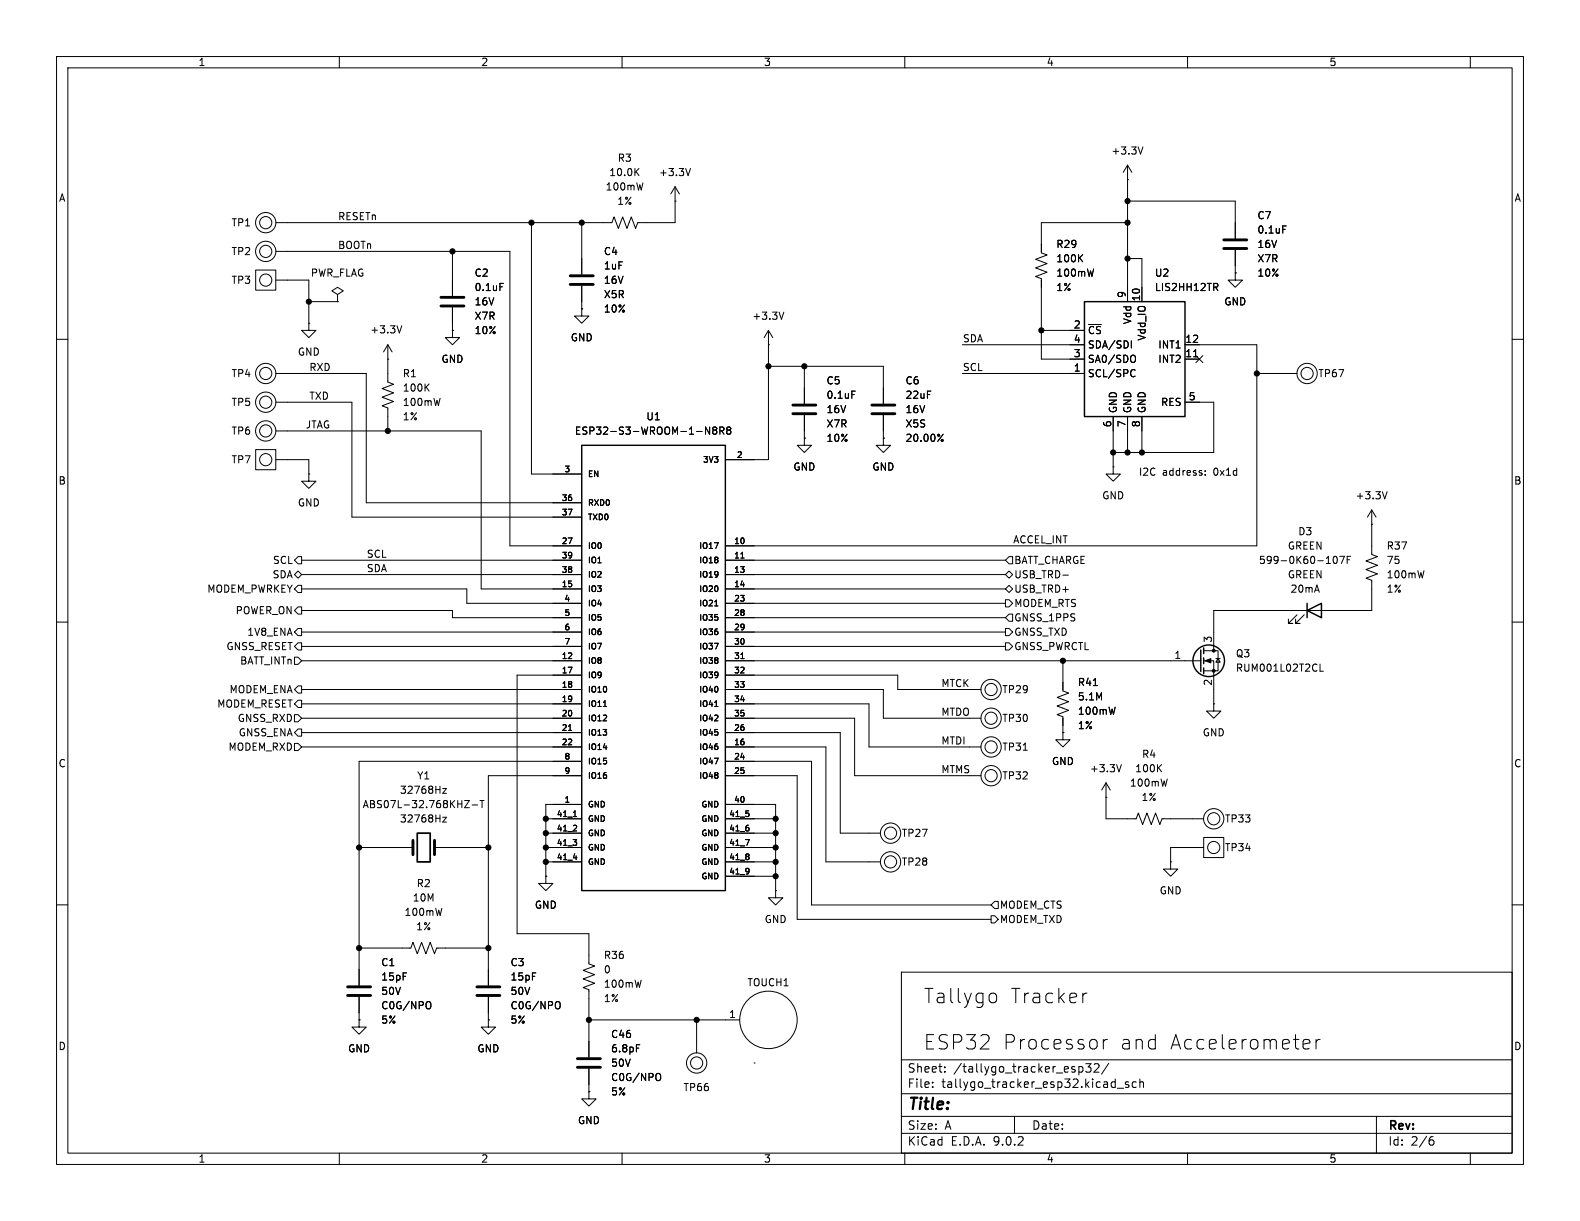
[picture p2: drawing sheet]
<svg xmlns="http://www.w3.org/2000/svg" width="279mm" height="216mm" viewBox="0 0 279 216" stroke-linecap="round" stroke-linejoin="round" font-family="sans-serif">
<g fill="none" stroke="#000" stroke-width=".18">
<path d="M10 10h259.4v195.9h-259.4zM12 12h255.4v191.9h-255.4zM60 10v2M110 10v2M160 10v2M210 10v2M260 10v2M94 39.4v44.4h8.9M102.9 39.4v9.1M112.5 30.3l.5 .8M113 29.8l-.7 .7M113.7 32.3l-.3 1.3"/>
<path d="M119.4 35.6h.1M119.4 33v6.4h-6.6l-.4 1-.8-2-.7 2-.8-2-.8 2-.7-2-.4 1h-59.4M119.4 33l-.8 1.3M119.4 33l.7 1.3M122.1 29.8l-.4 1.3M199.4 31.8h.1M199.4 39.4h-15.3v5.3l1.1 .4-2.1 .7 2.1 .8-2.1 .8 2.1 .7-2.1 .8 1 .4v14.2h7.7M199.4 29.2l-.8 1.3M199.4 29.2l.8 1.3M199.4 29.2v24.1M199.4 35.6h19v6.6M202.1 26l-.4 1.2"/>
<path d="M226.8 39.9h.6M45.2 47.8h3.6v3.5h-3.6zM48.8 44.5h41.4v52h12.7M48.8 49.5h5.8v7.7M54.6 57.2v1.2h1.3l-1.3 1.3-1.3-1.3h1.3M54.6 57.2h.1M54.6 53.3h5.1M59.7 52.1l1-.7-1-.6-1 .6 1 .7v1.2M59.7 53.3h.1M71 57.6l-.4 1.3M80 58.4v1.3h1.3l-1.3 1.3-1.3-1.3h1.3M80 58.4h.1"/>
<path d="M80 44.5v7.8M80 54.4v4M88.4 50.1h.6M102.9 54.6v1.3h1.2l-1.2 1.3-1.3-1.3h1.3M102.9 54.6h.1M102.9 50.5v4.1M135.9 58.4v22.9h-7.6M135.9 58.4l-.8 1.3M135.9 58.4l.8 1.3M138.6 55.2l-.4 1.3M184.1 58.4h7.7M190.9 45.6l.6 .7"/>
<path d="M191.5 45l-.8 .8M193.4 47.6l-.3 1.2M199.4 45.7h2.5v7.6M214.9 50.8l.5 .6M215.1 50.1l.3 .3-.1 .3-.2 .1M218.4 48.3v1.2h1.3l-1.3 1.3-1.2-1.3h1.2M218.4 48.3h.1M218.4 44.2v4.1M10 60h2M45.2 79.5h3.6v3.6h-3.6zM48.8 76.2h36.3v27.9h17.8M48.8 66h16v22.9h38.1"/>
<path d="M48.8 71.1h13.4v20.3h40.7M68.6 61v6.6l1 .3-2 .8 2 .8-2 .7 2 .8-2 .8 1 .3v4.1M68.6 63.5h.1M68.6 61l-.8 1.2M68.6 61l.7 1.2M75.3 68.4l.6 .8M75.9 67.9l-.7 .7M77.8 70.4l-.3 1.3M124.8 75.5l.7 1.3v-1.3M126.3 76.1l-.3-.3 .3-.3h.2l.3 .3-.3 .3M126.3 76.1l-.3 .2 .1 .4 .2 .1 .3-.1 .2-.2v-.2l-.3-.2M126.3 76.1h.2"/>
<path d="M127.3 76.2l.6-.1 .1-.2v-.3l-.7-.1v1.3M127.6 76.2l.4 .6M128.8 76.1l-.3-.3 .3-.3h.2l.2 .3-.2 .3M128.8 76.1h.2M128.8 76.1l-.3 .2 .1 .4 .2 .1 .3-.1 .1-.2v-.2l-.2-.2M135.9 61h.1M135.9 64.8h20.3v6.6M142.2 77.5v1.2h1.3l-1.3 1.3-1.2-1.3h1.2M142.2 77.5h.1M142.2 64.8v6.6M142.2 73.4v4.1M150.6 69.2h.6"/>
<path d="M156.2 77.5v1.2h1.3l-1.3 1.3-1.3-1.3h1.3M156.2 77.5h.1M156.2 73.4v4.1M166.5 77.7h.1l.2 .2-.2 .1h-.1M166.8 76.8l-1 1.2M170.2 66h21.6M170.2 61h21.6M196.8 73.7v8.9M199.4 73.7v6.3M200.1 60.3v1.2M200.4 65.3l.3 .2M200.5 62.8l.1 .1a.81 .81 0 0 1-.1 1.2"/>
<path d="M200.7 66.5l-.3 .1M201.9 73.7v6.3M209.5 61h12.7v35.5h-93.9M209.5 63.5h2.6M209.5 71.1h5.1v8.9h-17.8M211.1 63.1h.7M211.5 62.9l1.2 1.2M212.7 62.9l-1.2 1.2M222.2 66h7.2M267.4 60h2M48.8 81.3h5.8v2.5M52.7 98.4h.6v1.3h-.6l-.6-.6z"/>
<path d="M53.3 99.1h49.6M54.6 83.8v1.3h1.3l-1.3 1.3-1.3-1.3h1.3M54.6 83.8h.1M128.3 99.1h49.5M131 98.7h.6M177.8 99.1l.6-.7h.7v1.3h-.7zM196.8 82.6v1.2h1.3l-1.3 1.3-1.2-1.3h1.2M196.8 82.6h.1M213.1 83.9v.1M213.1 83.3v.1M235.9 98.5l.2-.1a.68 .68 0 0 1 .4 .6 .68 .68 0 0 1-.4 .6l-.2-.1-.1-.3zM236.9 98.4h.8l-.5 1.2"/>
<path d="M238.2 99h.5M238.8 98.4h-.6v1.2M242.6 92.7h.1M242.6 90.2v7.8l1 .4-2 .8 2 .7-2 .8 2 .8-2 .7 1 .4v5.4h-28v7.1M242.6 90.2l-.8 1.2M242.6 90.2l.7 1.2M245.3 86.9l-.4 1.3M10 110h2M52.1 101.6l.6-.6 .6 .6-.6 .6zM52.1 116.2h.6l.6 .6-.6 .7h-.6zM52.7 103.5h.6v1.3h-.6l-.6-.7zM52.7 113.7h.6v1.2h-.6l-.6-.6z"/>
<path d="M52.7 111.1h.6v1.3h-.6l-.6-.6zM52.7 107.3h.6v1.3h-.6l-.6-.6zM53.3 108h26.7v1.2h22.9M53.3 101.6h49.6M53.3 104.1h29.2v2.6h20.4M53.3 111.8h49.6M53.3 114.3h49.6M53.3 116.8h49.6M102.9 119.4h-11.5v45.7h12.7v5.3l1.1 .4-2.1 .8 2.1 .7-2.1 .8 2.1 .8-2.1 .7 1 .4v11.9M126.4 107.1h.6M128.3 101.6h49.5M128.3 104.1h49.5"/>
<path d="M128.3 106.7h49.5M128.3 109.2h49.5M128.3 111.8h49.5M128.3 114.3h49.5M128.3 116.8h84M128.3 119.4h30.4v2.5h14.8M131 116.5h.6M177.8 106h.6l.7 .7-.7 .6h-.6zM177.8 101.6l.6-.6 .7 .6-.7 .6zM177.8 111.1h.6l.7 .7-.7 .6h-.6zM177.8 113.7h.6l.7 .6-.7 .6h-.6zM177.8 104.1l.6-.6 .7 .6-.7 .7z"/>
<path d="M178.4 108.6h.7v1.3h-.7l-.6-.7zM187.9 101.7h1M188 116.8v5.4l1 .4-2.1 .7 2.1 .8-2.1 .7 2.1 .8-2.1 .8 1.1 .3v2.8M212.9 115.1h2.5v3.5h-2.5M212.9 116.8h1.7v7.7M215 116.5h.8M215.4 116.5l.4 .6h-.8zM229.4 108.7l-1.6 1.5h.8h-.8v-.7M230.6 108.7l-1.5 1.5h.8h-.8v-.7M233.4 117.4v1.3h.6M251.8 100.9l-.3 1.3M267.4 110h2"/>
<path d="M52.1 131.4h.6l.6 .7-.6 .6h-.6zM52.1 126.4h.6l.6 .6-.6 .6h-.6zM52.7 123.8h.6v1.3h-.6l-.6-.6zM52.7 121.3h.6v1.3h-.6l-.6-.7zM52.7 128.9h.6v1.3h-.6l-.6-.7zM53.3 121.9h49.6M53.3 124.5h49.6M53.3 127h49.6M53.3 129.5h49.6M53.3 132.1h49.6M78.3 139.4h.7l-.7 .9h.7M100.5 129.2h.6"/>
<path d="M102.9 137.2h-16.5v37M102.9 134.6h-39.4v39.6M106.7 124.9h.6M126.4 124.9h.6M128.3 121.9h27.9v5.1h17.3M128.3 124.5h25.4v7.6h19.8M128.3 127h22.8v10.2h22.4M128.3 129.5h20.3v17.8h7.1M128.3 132.1h17.7v20.3h9.7M128.3 134.6h15.2v25.4h31.8M128.3 137.2h12.7v25.4h34.3M180.9 132.7h.8"/>
<path d="M188 129.5v1.3h1.2l-1.2 1.3-1.3-1.3h1.3M188 129.5h.1M193.3 121.2h.8M195.6 138.4v6.4h5.3l.4-1 .8 2 .7-2 .8 2 .7-2 .8 2 .4-1h7.4M195.6 138.4l-.8 1.3M195.6 138.4l.7 1.3M197.2 125l-.3 1.3M198.3 135.2l-.4 1.3M204.9 135.7l.5 .8M205.4 135.2l-.7 .7M206.4 137.7l-.3 1.3M214.6 124.5v1.2h1.3l-1.3 1.3-1.2-1.3h1.2"/>
<path d="M214.6 124.5h.1M63.5 149.9h9.5M76.8 149.9h9.6M78.3 144.5h.7l-.7 .9h.7M82.2 141.5h.8l-.8 1.3h.8M83.5 142.3h1M84.9 141.5h.7M85.2 141.5v1.3M96.5 154.9v1.3h1.3l-1.3 1.3-1.3-1.3h1.3M96.5 154.9h.1M96.5 149.9h6.4M96.5 144.8h6.4"/>
<path d="M96.5 147.3h6.4M96.5 152.4h6.4M101.3 146.9h.7M101.3 148.5h.7l-.4 .3M101.4 144.4h.6M101.4 151.7h.6M101.9 146v.4M101.9 148.9v.5M102.9 142.2h-6.4v12.7M128.3 149.9h8.9M128.3 142.2h8.9v15.3M128.3 144.8h8.9"/>
<path d="M128.3 147.3h8.9M128.3 152.4h8.9M128.3 154.9h8.9M131.8 148.5h.7l-.4 1M132.4 143.9v.4M132.4 146.4v.4M132.4 151.1v.2M132.4 151.5v.4M132.4 153.6v.7M132.5 154l-.1 .1M137.2 157.5v1.3h1.2l-1.2 1.2-1.3-1.2h1.3M137.2 157.5h.1"/>
<path d="M175.9 159.4h.6v1.3h-.6l-.6-.7zM195.6 141h.1M207 152.4v1.3h1.3l-1.3 1.2-1.3-1.2h1.3M207 152.4h.1M212.9 148.1h3.5v3.5h-3.5zM212.9 149.9h-5.9v2.5M10 160h2M63.5 167.6h9.1l.4-1 .8 2.1 .7-2.1 .8 2.1 .8-2.1 .7 2.1 .4-1.1h9.2M63.5 176.3v4M75.6 177.1a.43 .43 0 0 1 .6 .4v.5a.43 .43 0 0 1-.6 .4M78.1 160.6l-.3 1.3M86.4 176.3v4"/>
<path d="M98.5 177.1a.43 .43 0 0 1 .6 .4v.5a.43 .43 0 0 1-.6 .4M113.4 173.3l-.3 1.3M159.4 171.9h108v32h-108zM175.3 161.9h.6l.6 .7-.6 .6h-.6zM175.4 175.6a.69 .69 0 0 1 .8 .5v.7a.69 .69 0 0 1-.8 .5M192.2 175.6l-.5 .1M267.4 160h2M63.5 180.3v1.3h1.3l-1.3 1.3-1.3-1.3h1.3M63.5 180.3h.1M86.4 180.3v1.3h1.2l-1.2 1.3-1.3-1.3h1.3M86.4 180.3h.1M104.1 193v1.3h1.3l-1.3 1.3-1.2-1.3h1.2"/>
<path d="M104.1 193h.1M104.1 180.3h26.7M104.1 189v4M112.5 184.7h.6M116.3 189.8a.43 .43 0 0 1 .5 .4v.5a.43 .43 0 0 1-.5 .4M123.2 180.3v5.9M133.3 188h.1M159.4 197.4h108M159.4 193.4h108M159.4 187.4h108M164.9 192.1v.2M164.9 191.4v.1"/>
<path d="M167.1 189.4v.2M167.1 188.7v.1M179.4 197.4v3M190.9 188.6h.3l.3 .3-.1 .5-.5 .2M192 188.1h.9l-.5 .6 .5 .1v.6l-.3 .2h-.4l-.2-.2M193.5 188.2l.6-.1 .2 .1 .1 .3-1 1.1h1M195.1 183.8v1.7M195.8 183.8a.65 .65 0 0 0-.7 .5M196.1 188l-1.3 1.9M197.6 192.4h1.1M199.6 191.4l-.4-.1-.2 .2 .1 .2 .5 .2v.3h-.6M200.9 191.4l-.4-.1-.3 .3v.4l.2 .2h.5"/>
<path d="M201.6 191.4l.2-.1 .3 .1 .1 .9M201.6 190.8v1.5M230.5 183.9l.8-.1 .2 .1 .1 .5-1.2 .2M230.5 185.4l.3 .1 .7-.1M232.7 183.8v1.7M233.4 183.8a.65 .65 0 0 0-.7 .5M243.4 197.4v6.5M60 203.9v2M110 203.9v2M159.4 200.4h108M160 203.9v2M210 203.9v2"/>
<path d="M253 201.6h.4l.2 .2-.1 .5-.5 .2M253.4 201l-.4 .1M260 203.9v2"/>
<circle cx="47" cy="39.4" r="1.08"/>
<circle cx="47" cy="39.4" r="1.8"/>
<circle cx="47" cy="44.4" r="1.08"/>
<circle cx="47" cy="49.5" r="1.08"/>
<circle cx="47" cy="44.5" r="1.8"/>
<circle cx="47" cy="76.2" r="1.8"/>
<circle cx="47" cy="66" r="1.8"/>
<circle cx="47" cy="71.1" r="1.8"/>
<circle cx="47" cy="71.1" r="1.08"/>
<circle cx="47" cy="76.2" r="1.08"/>
<circle cx="47" cy="66" r="1.08"/>
<circle cx="231.1" cy="66" r="1.8"/>
<circle cx="231.1" cy="66" r="1.08"/>
<circle cx="47" cy="81.3" r="1.08"/>
<circle cx="175.3" cy="137.2" r="1.8"/>
<circle cx="175.3" cy="132.1" r="1.8"/>
<circle cx="175.3" cy="121.9" r="1.8"/>
<circle cx="175.3" cy="127" r="1.8"/>
<circle cx="175.3" cy="137.2" r="1.08"/>
<circle cx="175.3" cy="132.1" r="1.08"/>
<circle cx="175.3" cy="121.9" r="1.08"/>
<circle cx="175.3" cy="127" r="1.08"/>
<circle cx="157.5" cy="152.4" r="1.8"/>
<circle cx="157.5" cy="147.3" r="1.8"/>
<circle cx="157.5" cy="152.4" r="1.08"/>
<circle cx="157.5" cy="147.3" r="1.08"/>
<circle cx="214.6" cy="144.8" r="1.8"/>
<circle cx="214.6" cy="149.9" r="1.08"/>
<circle cx="214.6" cy="144.8" r="1.08"/>
<circle cx="123.2" cy="188" r="1.8"/>
<circle cx="123.2" cy="188" r="1.08"/>
<circle cx="135.9" cy="180.3" r="5.1"/>
</g>
<g fill="none" stroke="#000" stroke-width=".51">
<path d="M78 52.6h4M78 54.1h4M100.8 48.8h4.1M100.8 50.3h4.1M216.4 42.4h4.1M216.4 43.9h4.1M140.2 71.6h4.1M140.2 73.2h4.1M154.2 71.6h4M154.2 73.2h4M73 148.6v2.5M76.8 148.6v2.5"/>
<path d="M61.5 174.5h4M61.5 176h4M84.3 174.5h4.1M84.3 176h4.1M102.1 187.2h4.1M102.1 188.7h4.1"/>
</g>
<g fill="none" stroke="#000" stroke-width=".25">
<path d="M191.8 53.3h17.7v20.4h-17.7zM102.9 78.7h25.4v78.8h-25.4zM212.3 114.9v3.8M212.9 114.6v1M212.9 116.3v1M212.9 118.1v1M231.1 108l2.6-1.3v2.5zM231.1 106.7v2.5"/>
<circle cx="213.7" cy="116.8" r="2.79"/>
</g>
<path d="M73.8 147.3h2.3v5.1h-2.3z" fill="none" stroke="#000" stroke-width=".3"/>
<g fill="#000" stroke="#000" stroke-width=".18">
<path d="M213.1 116.8l1-.3v.7z"/>
<circle cx="94" cy="39.4" r=".46"/>
<circle cx="102.9" cy="39.4" r=".46"/>
<circle cx="199.4" cy="39.4" r=".46"/>
<circle cx="199.4" cy="35.6" r=".46"/>
<circle cx="54.6" cy="53.3" r=".46"/>
<circle cx="80" cy="44.5" r=".46"/>
<circle cx="184.1" cy="58.4" r=".46"/>
<circle cx="199.4" cy="45.7" r=".46"/>
<circle cx="68.6" cy="76.2" r=".46"/>
<circle cx="135.9" cy="64.8" r=".46"/>
<circle cx="142.2" cy="64.8" r=".46"/>
<circle cx="222.2" cy="66" r=".46"/>
<circle cx="196.8" cy="80" r=".46"/>
<circle cx="199.4" cy="80" r=".46"/>
<circle cx="201.9" cy="80" r=".46"/>
<circle cx="188" cy="116.8" r=".46"/>
<circle cx="214.6" cy="115.1" r=".25"/>
<circle cx="214.6" cy="118.6" r=".25"/>
<circle cx="63.5" cy="149.9" r=".46"/>
<circle cx="86.4" cy="149.9" r=".46"/>
<circle cx="96.5" cy="149.9" r=".46"/>
<circle cx="96.5" cy="147.3" r=".46"/>
<circle cx="96.5" cy="152.4" r=".46"/>
<circle cx="96.5" cy="144.8" r=".46"/>
<circle cx="137.2" cy="152.4" r=".46"/>
<circle cx="137.2" cy="144.8" r=".46"/>
<circle cx="137.2" cy="154.9" r=".46"/>
<circle cx="137.2" cy="149.9" r=".46"/>
<circle cx="137.2" cy="147.3" r=".46"/>
<circle cx="63.5" cy="167.6" r=".46"/>
<circle cx="86.4" cy="167.6" r=".46"/>
<circle cx="104.1" cy="180.3" r=".46"/>
<circle cx="123.2" cy="180.3" r=".46"/>
</g>
<g font-size="3.5">
<text x="163.2" y="177.6">Tallygo</text>
<text x="178.5" y="177.6">Tracker</text>
<text x="163.2" y="185.8">ESP32</text>
<text x="177.2" y="185.8">Processor</text>
<text x="197.8" y="185.8">and</text>
<text x="206.6" y="185.8">Accelerometer</text>
</g>
<text font-size="2.8" x="160.4" y="196.8">Title:</text>
<g font-size="2.1">
<text x="160.4" y="189.9">Sheet:</text>
<text x="168.6" y="189.9">/tallygo_tracker_esp32/</text>
<text x="160.4" y="192.6">File:</text>
<text x="166.5" y="192.6">tallygo_tracker_esp32.kicad_sch</text>
<text x="160.4" y="202.8">KiCad</text>
<text x="160.4" y="200">Size:</text>
<text x="167.1" y="200">A</text>
<text x="168.1" y="202.8">E.D.A.</text>
<text x="175.7" y="202.8">9.0.2</text>
<text x="182.4" y="200">Date:</text>
<text x="245.4" y="200.2">Rev:</text>
<text x="245.4" y="202.8">Id:</text>
<text x="249.5" y="202.8">2/6</text>
</g>
<g font-size="1.8">
<text x="35" y="11.9">1</text>
<text x="85" y="11.9">2</text>
<text x="135" y="11.9">3</text>
<text x="185" y="11.9">4</text>
<text x="235" y="11.9">5</text>
<text x="109.1" y="28.8">R3</text>
<text x="196.4" y="27.5">+3.3V</text>
<text x="10.3" y="35.9">A</text>
<text x="107" y="33.9">100mW</text>
<text x="107.6" y="31.3">10.0K</text>
<text x="116.4" y="31.3">+3.3V</text>
<text x="267.7" y="35.9">A</text>
<text x="40.8" y="40.2">TP1</text>
<text x="59.7" y="39">RESETn</text>
<text x="109.1" y="36.4">1%</text>
<text x="222.3" y="39">C7</text>
<text x="222.3" y="41.5">0.1uF</text>
<text x="40.8" y="45.3">TP2</text>
<text x="59.7" y="44.1">BOOTn</text>
<text x="106.7" y="45.3">C4</text>
<text x="106.7" y="47.9">1uF</text>
<text x="186.7" y="46.6">100K</text>
<text x="186.7" y="44">R29</text>
<text x="222.3" y="44">16V</text>
<text x="222.3" y="46.6">X7R</text>
<text x="40.8" y="50.4">TP3</text>
<text x="54.9" y="49.1">PWR_FLAG</text>
<text x="83.8" y="49.1">C2</text>
<text x="83.8" y="51.7">0.1uF</text>
<text x="106.7" y="50.4">16V</text>
<text x="106.7" y="52.9">X5R</text>
<text x="186.7" y="51.7">1%</text>
<text x="186.7" y="49.1">100mW</text>
<text x="199.1" y="52.8" transform="rotate(-90 199.1 52.8)">9</text>
<text x="201.7" y="53.4" transform="rotate(-90 201.7 53.4)">10</text>
<text x="204.1" y="51.7">LIS2HH12TR</text>
<text x="204.1" y="49.1">U2</text>
<text x="222.3" y="49.1">10%</text>
<text x="65.4" y="59.2">+3.3V</text>
<text x="83.8" y="54.2">16V</text>
<text x="83.8" y="56.7">X7R</text>
<text x="83.8" y="59.3">10%</text>
<text x="106.7" y="55.5">10%</text>
<text x="132.9" y="56.7">+3.3V</text>
<text x="189.8" y="58.2">2</text>
<text x="192.3" y="59.3">~{CS}</text>
<text x="200.3" y="57.4" transform="rotate(-90 200.3 57.4)">Vdd</text>
<text x="216.4" y="54.2">GND</text>
<text x="52.6" y="63.1">GND</text>
<text x="54.6" y="65.7">RXD</text>
<text x="78" y="64.4">GND</text>
<text x="100.8" y="60.6">GND</text>
<text x="170.2" y="60.6">SDA</text>
<text x="170.2" y="65.7">SCL</text>
<text x="189.8" y="60.7">4</text>
<text x="189.8" y="63.2">3</text>
<text x="189.8" y="65.8">1</text>
<text x="192.3" y="61.8">SDA/SDI</text>
<text x="192.3" y="64.4">SA0/SDO</text>
<text x="202.8" y="60.3" transform="rotate(-90 202.8 60.3)">Vdd_IO</text>
<text x="204.7" y="61.8">INT1</text>
<text x="204.7" y="64.4">INT2</text>
<text x="209.5" y="60.7">12</text>
<text x="209.5" y="63.2">11</text>
<text x="40.8" y="66.9">TP4</text>
<text x="40.8" y="72">TP5</text>
<text x="54.6" y="70.8">TXD</text>
<text x="71.1" y="66.9">R1</text>
<text x="71.1" y="69.4">100K</text>
<text x="71.1" y="72">100mW</text>
<text x="146.1" y="68.2">C5</text>
<text x="146.1" y="70.7">0.1uF</text>
<text x="160" y="68.2">C6</text>
<text x="160" y="70.7">22uF</text>
<text x="192.3" y="66.9">SCL/SPC</text>
<text x="205.2" y="72">RES</text>
<text x="210.1" y="70.9">5</text>
<text x="233" y="66.9">TP67</text>
<text x="40.8" y="77.1">TP6</text>
<text x="54" y="75.9">JTAG</text>
<text x="71.1" y="74.5">1%</text>
<text x="101.6" y="77.1">ESP32-S3-WROOM-1-N8R8</text>
<text x="114.2" y="74.5">U1</text>
<text x="146.1" y="73.3">16V</text>
<text x="146.1" y="75.8">X7R</text>
<text x="160" y="75.8">X5S</text>
<text x="160" y="73.3">16V</text>
<text x="196.6" y="75.6" transform="rotate(-90 196.6 75.6)">6</text>
<text x="197.7" y="73.2" transform="rotate(-90 197.7 73.2)">GND</text>
<text x="199.1" y="75.6" transform="rotate(-90 199.1 75.6)">7</text>
<text x="200.3" y="73.2" transform="rotate(-90 200.3 73.2)">GND</text>
<text x="201.7" y="75.6" transform="rotate(-90 201.7 75.6)">8</text>
<text x="202.8" y="73.2" transform="rotate(-90 202.8 73.2)">GND</text>
<text x="40.8" y="82.1">TP7</text>
<text x="140.2" y="83.4">GND</text>
<text x="146.1" y="78.3">10%</text>
<text x="154.2" y="83.4">GND</text>
<text x="160" y="78.3">20.00%</text>
<text x="10.3" y="85.9">B</text>
<text x="52.6" y="89.8">GND</text>
<text x="194.8" y="88.5">GND</text>
<text x="201.3" y="84.2">I2C</text>
<text x="205.6" y="84.2">address:</text>
<text x="214.7" y="84.2">0x1d</text>
<text x="239.6" y="88.5">+3.3V</text>
<text x="267.7" y="85.9">B</text>
<text x="229.5" y="94.8">D3</text>
<text x="48.2" y="99.9">SCL</text>
<text x="64.8" y="101.3">SDA</text>
<text x="64.8" y="98.7">SCL</text>
<text x="179.1" y="96.2">ACCEL_INT</text>
<text x="179.3" y="99.9">BATT_CHARGE</text>
<text x="222.5" y="99.9">599-0K60-107F</text>
<text x="227.6" y="97.4">GREEN</text>
<text x="245.1" y="97.4">R37</text>
<text x="245.1" y="99.9">75</text>
<text x="36.6" y="105">MODEM_PWRKEY</text>
<text x="48.1" y="102.5">SDA</text>
<text x="179.3" y="107.5">MODEM_RTS</text>
<text x="179.3" y="102.5">USB_TRD-</text>
<text x="179.3" y="105">USB_TRD+</text>
<text x="227.6" y="102.5">GREEN</text>
<text x="228.1" y="105">20mA</text>
<text x="245.1" y="105">1%</text>
<text x="245.1" y="102.5">100mW</text>
<text x="41.6" y="108.8">POWER_ON</text>
<text x="43.6" y="112.6">1V8_ENA</text>
<text x="179.3" y="110.1">GNSS_1PPS</text>
<text x="179.3" y="112.6">GNSS_TXD</text>
<text x="214.4" y="113.7" transform="rotate(-90 214.4 113.7)">3</text>
<text x="39.9" y="115.2">GNSS_RESET</text>
<text x="42.4" y="117.7">BATT_INTn</text>
<text x="179.3" y="115.2">GNSS_PWRCTL</text>
<text x="207.6" y="116.6">1</text>
<text x="218.4" y="119">RUM001L02T2CL</text>
<text x="218.4" y="116.4">Q3</text>
<text x="38.3" y="125.3">MODEM_RESET</text>
<text x="40.5" y="122.8">MODEM_ENA</text>
<text x="166.4" y="121.6">MTCK</text>
<text x="177.1" y="122.8">TP29</text>
<text x="190.5" y="121.5">R41</text>
<text x="190.5" y="124.1">5.1M</text>
<text x="214.4" y="121.4" transform="rotate(-90 214.4 121.4)">2</text>
<text x="41.9" y="127.9">GNSS_RXD</text>
<text x="42.1" y="130.4">GNSS_ENA</text>
<text x="166.4" y="131.7">MTDI</text>
<text x="166.4" y="126.7">MTDO</text>
<text x="177.1" y="127.9">TP30</text>
<text x="190.5" y="129.1">1%</text>
<text x="190.5" y="126.6">100mW</text>
<text x="212.6" y="130.4">GND</text>
<text x="10.3" y="135.9">C</text>
<text x="40.3" y="132.9">MODEM_RXD</text>
<text x="166.4" y="136.8">MTMS</text>
<text x="177.1" y="132.9">TP31</text>
<text x="185.9" y="135.5">GND</text>
<text x="192.6" y="136.8">+3.3V</text>
<text x="200.6" y="136.8">100K</text>
<text x="201.9" y="134.2">R4</text>
<text x="267.7" y="135.9">C</text>
<text x="64" y="143.1">ABS07L-32.768KHZ-T</text>
<text x="70.6" y="140.6">32768Hz</text>
<text x="73.7" y="138">Y1</text>
<text x="177.1" y="138">TP32</text>
<text x="199.7" y="139.3">100mW</text>
<text x="201.8" y="141.8">1%</text>
<text x="70.6" y="145.6">32768Hz</text>
<text x="159.4" y="148.2">TP27</text>
<text x="216.5" y="145.6">TP33</text>
<text x="159.4" y="153.3">TP28</text>
<text x="216.5" y="150.7">TP34</text>
<text x="72.9" y="159.6">10M</text>
<text x="73.6" y="157.1">R2</text>
<text x="94.5" y="160.9">GND</text>
<text x="176.7" y="160.9">MODEM_CTS</text>
<text x="205" y="158.3">GND</text>
<text x="71.4" y="162.2">100mW</text>
<text x="73.5" y="164.7">1%</text>
<text x="135.1" y="163.4">GND</text>
<text x="176.7" y="163.4">MODEM_TXD</text>
<text x="67.3" y="171">C1</text>
<text x="67.3" y="173.6">15pF</text>
<text x="90.2" y="171">C3</text>
<text x="90.2" y="173.6">15pF</text>
<text x="106.7" y="172.3">0</text>
<text x="106.7" y="169.8">R36</text>
<text x="67.3" y="176.1">50V</text>
<text x="67.3" y="178.7">C0G/NPO</text>
<text x="90.2" y="176.1">50V</text>
<text x="90.2" y="178.7">C0G/NPO</text>
<text x="106.7" y="177.4">1%</text>
<text x="106.7" y="174.9">100mW</text>
<text x="132.1" y="174.6">TOUCH1</text>
<text x="10.3" y="185.9">D</text>
<text x="67.3" y="181.2">5%</text>
<text x="90.2" y="181.2">5%</text>
<text x="108" y="183.7">C46</text>
<text x="128.8" y="180.1">1</text>
<text x="267.7" y="185.9">D</text>
<text x="61.5" y="186.3">GND</text>
<text x="84.3" y="186.3">GND</text>
<text x="108" y="186.3">6.8pF</text>
<text x="108" y="188.8">50V</text>
<text x="108" y="191.4">C0G/NPO</text>
<text x="108" y="193.9">5%</text>
<text x="120.8" y="193.1">TP66</text>
<text x="102.1" y="199">GND</text>
<text x="35" y="205.8">1</text>
<text x="85" y="205.8">2</text>
<text x="135" y="205.8">3</text>
<text x="185" y="205.8">4</text>
<text x="235" y="205.8">5</text>
</g>
<g font-size="1.4">
<text x="99.7" y="83.6">3</text>
<text x="124.2" y="82">3V3</text>
<text x="130.2" y="81">2</text>
<text x="99.2" y="88.6">36</text>
<text x="103.9" y="84.6">EN</text>
<text x="103.9" y="89.6">RXD0</text>
<text x="99.2" y="91.2">37</text>
<text x="103.9" y="92.2">TXD0</text>
<text x="99.2" y="96.3">27</text>
<text x="99.2" y="98.8">39</text>
<text x="99.2" y="101.3">38</text>
<text x="103.9" y="97.3">IO0</text>
<text x="103.9" y="99.8">IO1</text>
<text x="123.5" y="97.3">IO17</text>
<text x="123.5" y="99.8">IO18</text>
<text x="129.7" y="96.3">10</text>
<text x="129.7" y="98.8">11</text>
<text x="129.7" y="101.3">13</text>
<text x="99.2" y="103.9">15</text>
<text x="99.7" y="106.4">4</text>
<text x="103.9" y="102.3">IO2</text>
<text x="103.9" y="104.9">IO3</text>
<text x="103.9" y="107.4">IO4</text>
<text x="123.5" y="102.3">IO19</text>
<text x="123.5" y="104.9">IO20</text>
<text x="123.5" y="107.4">IO21</text>
<text x="129.7" y="103.9">14</text>
<text x="129.7" y="106.4">23</text>
<text x="99.7" y="109">5</text>
<text x="99.7" y="111.5">6</text>
<text x="103.9" y="110">IO5</text>
<text x="103.9" y="112.5">IO6</text>
<text x="123.5" y="110">IO35</text>
<text x="123.5" y="112.5">IO36</text>
<text x="129.7" y="109">28</text>
<text x="129.7" y="111.5">29</text>
<text x="99.2" y="116.6">12</text>
<text x="99.2" y="119.1">17</text>
<text x="99.7" y="114">7</text>
<text x="103.9" y="115">IO7</text>
<text x="103.9" y="117.6">IO8</text>
<text x="123.5" y="115">IO37</text>
<text x="123.5" y="117.6">IO38</text>
<text x="129.7" y="114">30</text>
<text x="129.7" y="116.6">31</text>
<text x="129.7" y="119.1">32</text>
<text x="99.2" y="121.7">18</text>
<text x="99.2" y="124.2">19</text>
<text x="103.9" y="120.1">IO9</text>
<text x="103.9" y="122.7">IO10</text>
<text x="103.9" y="125.2">IO11</text>
<text x="123.5" y="120.1">IO39</text>
<text x="123.5" y="122.7">IO40</text>
<text x="123.5" y="125.2">IO41</text>
<text x="129.7" y="121.7">33</text>
<text x="129.7" y="124.2">34</text>
<text x="99.2" y="126.7">20</text>
<text x="99.2" y="129.3">21</text>
<text x="99.2" y="131.8">22</text>
<text x="103.9" y="127.7">IO12</text>
<text x="103.9" y="130.3">IO13</text>
<text x="123.5" y="127.7">IO42</text>
<text x="123.5" y="130.3">IO45</text>
<text x="129.7" y="126.7">35</text>
<text x="129.7" y="129.3">26</text>
<text x="129.7" y="131.8">16</text>
<text x="99.7" y="134.4">8</text>
<text x="99.7" y="136.9">9</text>
<text x="103.9" y="132.8">IO14</text>
<text x="103.9" y="135.4">IO15</text>
<text x="103.9" y="137.9">IO16</text>
<text x="123.5" y="132.8">IO46</text>
<text x="123.5" y="135.4">IO47</text>
<text x="123.5" y="137.9">IO48</text>
<text x="129.7" y="134.4">24</text>
<text x="129.7" y="136.9">25</text>
<text x="99.7" y="142">1</text>
<text x="103.9" y="143">GND</text>
<text x="123.9" y="143">GND</text>
<text x="129.7" y="142">40</text>
<text x="98.4" y="144.5">41_1</text>
<text x="98.4" y="147.1">41_2</text>
<text x="98.4" y="149.6">41_3</text>
<text x="103.9" y="145.5">GND</text>
<text x="103.9" y="148.1">GND</text>
<text x="123.9" y="145.5">GND</text>
<text x="123.9" y="148.1">GND</text>
<text x="128.8" y="144.5">41_5</text>
<text x="128.8" y="147.1">41_6</text>
<text x="128.8" y="149.6">41_7</text>
<text x="98.4" y="152.1">41_4</text>
<text x="103.9" y="150.6">GND</text>
<text x="103.9" y="153.1">GND</text>
<text x="123.9" y="150.6">GND</text>
<text x="123.9" y="153.1">GND</text>
<text x="123.9" y="155.7">GND</text>
<text x="128.8" y="152.1">41_8</text>
<text x="128.8" y="154.7">41_9</text>
</g>
</svg>
